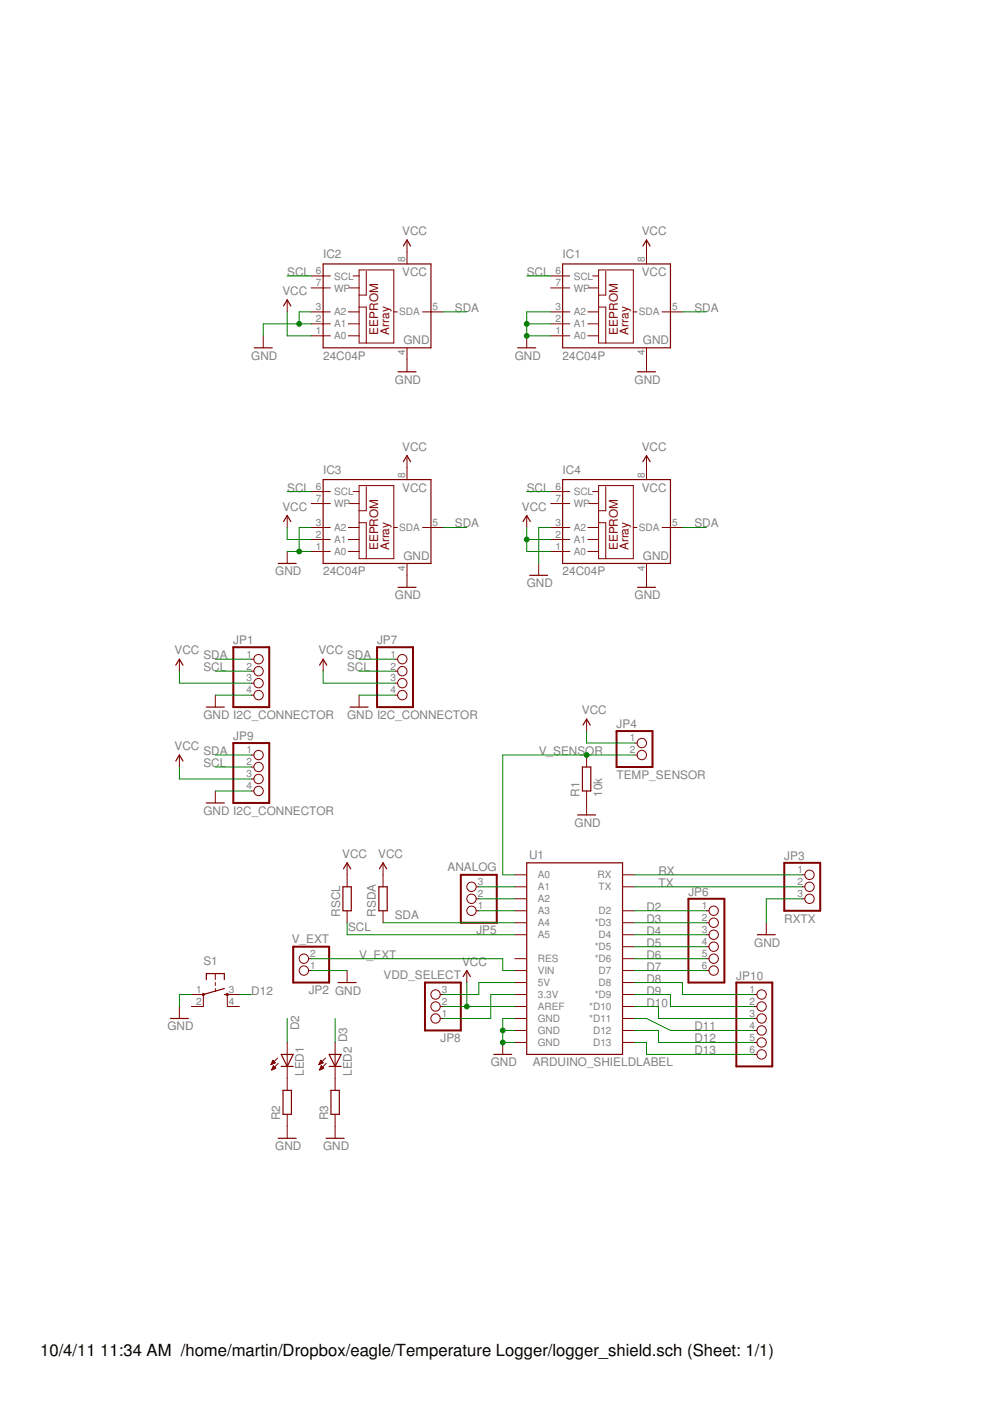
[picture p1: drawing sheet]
<svg xmlns="http://www.w3.org/2000/svg" width="210mm" height="297mm" viewBox="0 0 210 297" stroke-linecap="round" stroke-linejoin="round" font-family="sans-serif">
<g fill="#800000" stroke="#800000" stroke-width=".21">
<path d="M132 185.5h2.5z"/>
<path d="M132 188h2.5z"/>
<path d="M132 193.1h2.5z"/>
<path d="M132 195.6h2.5z"/>
<path d="M132 198.2h2.5z"/>
<path d="M132 200.7h2.5z"/>
<path d="M132 203.3h2.5z"/>
<path d="M132 205.8h2.5z"/>
<path d="M132 208.3h2.5z"/>
<path d="M132 210.9h2.5z"/>
<path d="M132 213.4h2.5z"/>
<path d="M132 215.9h2.5z"/>
<path d="M132 218.5h2.5z"/>
<path d="M132 221h2.5z"/>
<path d="M109.1 185.5h2.6z"/>
<path d="M109.1 188h2.6z"/>
<path d="M109.1 190.6h2.6z"/>
<path d="M109.1 193.1h2.6z"/>
<path d="M109.1 195.6h2.6z"/>
<path d="M109.1 198.2h2.6z"/>
<path d="M109.1 205.8h2.6z"/>
<path d="M109.1 203.3h2.6z"/>
<path d="M109.1 208.3h2.6z"/>
<path d="M109.1 213.4h2.6z"/>
<path d="M109.1 215.9h2.6z"/>
<path d="M109.1 218.5h2.6z"/>
<path d="M109.1 221h2.6z"/>
<path d="M109.1 210.9h2.6z"/>
<path d="M137.1 53.4v2.6z"/>
<path d="M137.1 73.7v2.6z"/>
<path d="M116.8 58.5h2.5z"/>
<path d="M142.2 66.1h2.5z"/>
<path d="M116.8 71.2h2.5z"/>
<path d="M116.8 68.7h2.5z"/>
<path d="M116.8 66.1h2.5z"/>
<path d="M116.8 61h2.5z"/>
<path d="M126.9 57.2h7.4z"/>
<path d="M134.3 57.2v8.9z"/>
<path d="M134.3 66.1v6.6z"/>
<path d="M128.4 72.7h5.9z"/>
<path d="M126.9 72.7h1.5z"/>
<path d="M126.9 71.2v1.5z"/>
<path d="M126.9 68.7v2.5z"/>
<path d="M126.9 66.1v2.6z"/>
<path d="M126.9 65.1v1z"/>
<path d="M126.9 62.6v2.5z"/>
<path d="M126.9 61v1.6z"/>
<path d="M126.9 58.5v2.5z"/>
<path d="M126.9 57.2v1.3z"/>
<path d="M124.6 66.1h2.3z"/>
<path d="M124.6 68.7h2.3z"/>
<path d="M124.6 71.2h2.3z"/>
<path d="M119.3 66.1h1.5z"/>
<path d="M119.3 68.7h1.5z"/>
<path d="M119.3 71.2h1.5z"/>
<path d="M119.3 58.5h1.5z"/>
<path d="M140.4 66.1h1.8z"/>
<path d="M134.3 66.1h.7z"/>
<path d="M128.4 57.5v5.1z"/>
<path d="M128.4 65.1v7.6z"/>
<path d="M119.3 61h1.5z"/>
<path d="M124.9 61h2z"/>
<path d="M126.9 62.6h1.5z"/>
<path d="M125.6 58.5h1.3z"/>
<path d="M126.9 65.1h1.5z"/>
<path d="M86.3 53.4v2.6z"/>
<path d="M86.3 73.7v2.6z"/>
<path d="M66 58.5h2.5z"/>
<path d="M91.4 66.1h2.5z"/>
<path d="M66 71.2h2.5z"/>
<path d="M66 68.7h2.5z"/>
<path d="M66 66.1h2.5z"/>
<path d="M66 61h2.5z"/>
<path d="M76.1 57.2h7.4z"/>
<path d="M83.5 57.2v8.9z"/>
<path d="M83.5 66.1v6.6z"/>
<path d="M77.7 72.7h5.8z"/>
<path d="M76.1 72.7h1.6z"/>
<path d="M76.1 71.2v1.5z"/>
<path d="M76.1 68.7v2.5z"/>
<path d="M76.1 66.1v2.6z"/>
<path d="M76.1 65.1v1z"/>
<path d="M76.1 62.6v2.5z"/>
<path d="M76.1 61v1.6z"/>
<path d="M76.1 58.5v2.5z"/>
<path d="M76.1 57.2v1.3z"/>
<path d="M73.8 66.1h2.3z"/>
<path d="M73.8 68.7h2.3z"/>
<path d="M73.8 71.2h2.3z"/>
<path d="M68.5 66.1h1.5z"/>
<path d="M68.5 68.7h1.5z"/>
<path d="M68.5 71.2h1.5z"/>
<path d="M68.5 58.5h1.5z"/>
<path d="M89.6 66.1h1.8z"/>
<path d="M83.5 66.1h.8z"/>
<path d="M77.7 57.5v5.1z"/>
<path d="M77.7 65.1v7.6z"/>
<path d="M68.5 61h1.5z"/>
<path d="M74.1 61h2z"/>
<path d="M76.1 62.6h1.6z"/>
<path d="M74.9 58.5h1.2z"/>
<path d="M76.1 65.1h1.6z"/>
<path d="M53.3 139.8h.5z"/>
<path d="M53.3 142.3h.5z"/>
<path d="M53.3 144.8h.5z"/>
<path d="M53.3 147.4h.5z"/>
<path d="M86.3 76.3v2.5z"/>
<path d="M137.1 76.3v2.5z"/>
<path d="M106.6 221v2.6z"/>
<path d="M45.7 147.4v2.5z"/>
<path d="M111.7 71.2v2.5z"/>
<path d="M55.8 71.2v2.5z"/>
<path d="M60.9 63.6v2.5z"/>
<path d="M170.1 185.5h.5z"/>
<path d="M170.1 188h.5z"/>
<path d="M170.1 190.6h.5z"/>
<path d="M134.5 157.5h.6z"/>
<path d="M134.5 160.1h.6z"/>
<path d="M162.5 195.6v2.6z"/>
<path d="M86.3 50.9v2.5z"/>
<path d="M137.1 50.9v2.5z"/>
<path d="M124.4 160.1v2.5z"/>
<path d="M124.4 167.7v2.5z"/>
<path d="M124.4 170.2v2.6z"/>
<path d="M124.4 152.5v2.5z"/>
<path d="M101 193.1h.5z"/>
<path d="M101 190.6h.5z"/>
<path d="M101 188h.5z"/>
<path d="M99 205.8v2.5z"/>
<path d="M73.6 185.5v2.5z"/>
<path d="M73.6 193.1v2.5z"/>
<path d="M81.2 185.5v2.5z"/>
<path d="M81.2 193.1v2.5z"/>
<path d="M73.6 182.9v2.6z"/>
<path d="M81.2 182.9v2.6z"/>
<path d="M93.3 215.9h.6z"/>
<path d="M93.3 213.4h.6z"/>
<path d="M93.3 210.9h.6z"/>
<path d="M86.3 99.1v2.6z"/>
<path d="M86.3 119.5v2.5z"/>
<path d="M66 104.2h2.5z"/>
<path d="M91.4 111.8h2.5z"/>
<path d="M66 116.9h2.5z"/>
<path d="M66 114.4h2.5z"/>
<path d="M66 111.8h2.5z"/>
<path d="M66 106.8h2.5z"/>
<path d="M76.1 103h7.4z"/>
<path d="M83.5 103v8.8z"/>
<path d="M83.5 111.8v6.6z"/>
<path d="M77.7 118.4h5.8z"/>
<path d="M76.1 118.4h1.6z"/>
<path d="M76.1 116.9v1.5z"/>
<path d="M76.1 114.4v2.5z"/>
<path d="M76.1 111.8v2.6z"/>
<path d="M76.1 110.8v1z"/>
<path d="M76.1 108.3v2.5z"/>
<path d="M76.1 106.8v1.5z"/>
<path d="M76.1 104.2v2.6z"/>
<path d="M76.1 103v1.2z"/>
<path d="M73.8 111.8h2.3z"/>
<path d="M73.8 114.4h2.3z"/>
<path d="M73.8 116.9h2.3z"/>
<path d="M68.5 111.8h1.5z"/>
<path d="M68.5 114.4h1.5z"/>
<path d="M68.5 116.9h1.5z"/>
<path d="M68.5 104.2h1.5z"/>
<path d="M89.6 111.8h1.8z"/>
<path d="M83.5 111.8h.8z"/>
<path d="M77.7 103.2v5.1z"/>
<path d="M77.7 110.8v7.6z"/>
<path d="M68.5 106.8h1.5z"/>
<path d="M74.1 106.8h2z"/>
<path d="M76.1 108.3h1.6z"/>
<path d="M74.9 104.2h1.2z"/>
<path d="M76.1 110.8h1.6z"/>
<path d="M86.3 122v2.5z"/>
<path d="M60.9 116.9v2.6z"/>
<path d="M60.9 109.3v2.5z"/>
<path d="M86.3 96.6v2.5z"/>
<path d="M137.1 99.1v2.6z"/>
<path d="M137.1 119.5v2.5z"/>
<path d="M116.8 104.2h2.5z"/>
<path d="M142.2 111.8h2.5z"/>
<path d="M116.8 116.9h2.5z"/>
<path d="M116.8 114.4h2.5z"/>
<path d="M116.8 111.8h2.5z"/>
<path d="M116.8 106.8h2.5z"/>
<path d="M126.9 103h7.4z"/>
<path d="M134.3 103v8.8z"/>
<path d="M134.3 111.8v6.6z"/>
<path d="M128.4 118.4h5.9z"/>
<path d="M126.9 118.4h1.5z"/>
<path d="M126.9 116.9v1.5z"/>
<path d="M126.9 114.4v2.5z"/>
<path d="M126.9 111.8v2.6z"/>
<path d="M126.9 110.8v1z"/>
<path d="M126.9 108.3v2.5z"/>
<path d="M126.9 106.8v1.5z"/>
<path d="M126.9 104.2v2.6z"/>
<path d="M126.9 103v1.2z"/>
<path d="M124.6 111.8h2.3z"/>
<path d="M124.6 114.4h2.3z"/>
<path d="M124.6 116.9h2.3z"/>
<path d="M119.3 111.8h1.5z"/>
<path d="M119.3 114.4h1.5z"/>
<path d="M119.3 116.9h1.5z"/>
<path d="M119.3 104.2h1.5z"/>
<path d="M140.4 111.8h1.8z"/>
<path d="M134.3 111.8h.7z"/>
<path d="M128.4 103.2v5.1z"/>
<path d="M128.4 110.8v7.6z"/>
<path d="M119.3 106.8h1.5z"/>
<path d="M124.9 106.8h2z"/>
<path d="M126.9 108.3h1.5z"/>
<path d="M125.6 104.2h1.3z"/>
<path d="M126.9 110.8h1.5z"/>
<path d="M137.1 122v2.5z"/>
<path d="M111.7 109.3v2.5z"/>
<path d="M137.1 96.6v2.5z"/>
<path d="M65.4 205.8h.6z"/>
<path d="M65.4 203.3h.6z"/>
<path d="M73.6 205.8v2.5z"/>
<path d="M38 139.8v2.5z"/>
<path d="M83.8 139.8h.5z"/>
<path d="M83.8 142.3h.5z"/>
<path d="M83.8 144.8h.5z"/>
<path d="M83.8 147.4h.5z"/>
<path d="M76.1 147.4v2.5z"/>
<path d="M68.5 139.8v2.5z"/>
<path d="M53.3 160.1h.5z"/>
<path d="M53.3 162.6h.5z"/>
<path d="M53.3 165.2h.5z"/>
<path d="M53.3 167.7h.5z"/>
<path d="M45.7 167.7v2.5z"/>
<path d="M38 160.1v2.5z"/>
<path d="M40.6 210.9h2.5z"/>
<path d="M48.2 210.9h2.5z"/>
<path d="M48.2 213.4h2.5z"/>
<path d="M40.6 213.4h2.5z"/>
<path d="M45.7 208.3v.7z"/>
<path d="M45.7 209.6v.6z"/>
<path d="M45.7 206.4v1.3z"/>
<path d="M48.2 210.9v2.5z"/>
<path d="M43.1 210.9v2.5z"/>
<path d="M38 213.4v2.5z"/>
<path d="M60.9 226.1v2.5z"/>
<path d="M60.9 221v2.6z"/>
<path d="M60.9 223.6v2.5z"/>
<path d="M58.9 224.3l-1.4 1.4z"/>
<path d="M59 225.5l-1.4 1.4z"/>
<path d="M57.8 224.8l-.3 .9z"/>
<path d="M57.8 224.8l.6 .5z"/>
<path d="M57.5 225.7l.9-.4z"/>
<path d="M57.5 225.6h.3z"/>
<path d="M57.6 225.4h.5z"/>
<path d="M57.6 225.3h.7z"/>
<path d="M57.7 225.2h.5z"/>
<path d="M57.7 225.1h.4z"/>
<path d="M57.8 225h.2z"/>
<path d="M58 226l-.4 .9z"/>
<path d="M58 226l.5 .5z"/>
<path d="M57.6 226.9l.9-.4z"/>
<path d="M57.6 226.8h.2z"/>
<path d="M57.7 226.6h.4z"/>
<path d="M57.7 226.5h.7z"/>
<path d="M57.8 226.4h.6z"/>
<path d="M57.8 226.3h.5z"/>
<path d="M57.9 226.2h.3z"/>
<path d="M71.1 226.1v2.5z"/>
<path d="M71.1 221v2.6z"/>
<path d="M71.1 223.6v2.5z"/>
<path d="M69 224.3l-1.4 1.4z"/>
<path d="M69.2 225.5l-1.4 1.4z"/>
<path d="M68 224.8l-.4 .9z"/>
<path d="M68 224.8l.5 .5z"/>
<path d="M67.6 225.7l.9-.4z"/>
<path d="M67.7 225.6h.3z"/>
<path d="M67.8 225.4h.5z"/>
<path d="M67.8 225.3h.7z"/>
<path d="M67.8 225.2h.6z"/>
<path d="M67.9 225.1h.3z"/>
<path d="M67.9 225h.2z"/>
<path d="M68.1 226l-.3 .9z"/>
<path d="M68.1 226l.5 .5z"/>
<path d="M67.8 226.9l.8-.4z"/>
<path d="M67.8 226.8h.2z"/>
<path d="M67.8 226.6h.5z"/>
<path d="M67.9 226.5h.6z"/>
<path d="M67.9 226.4h.7z"/>
<path d="M68 226.3h.4z"/>
<path d="M68 226.2h.3z"/>
<path d="M60.9 228.6v2.6z"/>
<path d="M60.9 236.3v2.5z"/>
<path d="M71.1 228.6v2.6z"/>
<path d="M71.1 236.3v2.5z"/>
<path d="M71.1 238.8v2.5z"/>
<path d="M60.9 238.8v2.5z"/>
<path d="M149.8 193.1h.5z"/>
<path d="M149.8 195.6h.5z"/>
<path d="M149.8 198.2h.5z"/>
<path d="M149.8 200.7h.5z"/>
<path d="M149.8 203.3h.5z"/>
<path d="M149.8 205.8h.5z"/>
<path d="M159.9 210.9h.6z"/>
<path d="M159.9 213.4h.6z"/>
<path d="M159.9 215.9h.6z"/>
<path d="M159.9 218.5h.6z"/>
<path d="M159.9 221h.6z"/>
<path d="M159.9 223.6h.6z"/>
<path d="M114.2 119.5v2.5z"/>
</g>
<g fill="#800000" stroke="#800000" stroke-width=".25">
<path d="M111.7 182.9v40.7z"/>
<path d="M111.7 182.9h20.3z"/>
<path d="M132 182.9v40.7z"/>
<path d="M111.7 223.6h20.3z"/>
<path d="M119.3 56h22.9z"/>
<path d="M142.2 56v10.1z"/>
<path d="M142.2 66.1v7.6z"/>
<path d="M119.3 73.7h22.9z"/>
<path d="M119.3 71.2v2.5z"/>
<path d="M119.3 68.7v2.5z"/>
<path d="M119.3 66.1v2.6z"/>
<path d="M119.3 61v5.1z"/>
<path d="M119.3 58.5v2.5z"/>
<path d="M119.3 56v2.5z"/>
<path d="M68.5 56h22.9z"/>
<path d="M91.4 56v10.1z"/>
<path d="M91.4 66.1v7.6z"/>
<path d="M68.5 73.7h22.9z"/>
<path d="M68.5 71.2v2.5z"/>
<path d="M68.5 68.7v2.5z"/>
<path d="M68.5 66.1v2.6z"/>
<path d="M68.5 61v5.1z"/>
<path d="M68.5 58.5v2.5z"/>
<path d="M68.5 56v2.5z"/>
<path d="M84.4 78.8h3.8z"/>
<path d="M135.2 78.8h3.8z"/>
<path d="M104.7 223.6h3.8z"/>
<path d="M43.8 149.9h3.8z"/>
<path d="M109.8 73.7h3.8z"/>
<path d="M53.9 73.7h3.8z"/>
<path d="M60.9 63.6l.8 1.3z"/>
<path d="M60.9 63.6l-.8 1.3z"/>
<path d="M160.6 198.2h3.8z"/>
<path d="M86.3 50.9l.8 1.3z"/>
<path d="M86.3 50.9l-.8 1.3z"/>
<path d="M137.1 50.9l.7 1.3z"/>
<path d="M137.1 50.9l-.8 1.3z"/>
<path d="M125.3 162.6v5.1z"/>
<path d="M123.5 162.6v5.1z"/>
<path d="M123.5 162.6h1.8z"/>
<path d="M123.5 167.7h1.8z"/>
<path d="M122.5 172.8h3.8z"/>
<path d="M124.4 152.5l.7 1.2z"/>
<path d="M124.4 152.5l-.8 1.2z"/>
<path d="M99 205.8l.7 1.2z"/>
<path d="M99 205.8l-.8 1.2z"/>
<path d="M74.5 188v5.1z"/>
<path d="M72.7 188v5.1z"/>
<path d="M72.7 188h1.8z"/>
<path d="M72.7 193.1h1.8z"/>
<path d="M82.1 188v5.1z"/>
<path d="M80.3 188v5.1z"/>
<path d="M80.3 188h1.8z"/>
<path d="M80.3 193.1h1.8z"/>
<path d="M73.6 182.9l.8 1.3z"/>
<path d="M73.6 182.9l-.8 1.3z"/>
<path d="M81.2 182.9l.8 1.3z"/>
<path d="M81.2 182.9l-.7 1.3z"/>
<path d="M68.5 101.7h22.9z"/>
<path d="M91.4 101.7v10.1z"/>
<path d="M91.4 111.8v7.7z"/>
<path d="M68.5 119.5h22.9z"/>
<path d="M68.5 116.9v2.6z"/>
<path d="M68.5 114.4v2.5z"/>
<path d="M68.5 111.8v2.6z"/>
<path d="M68.5 106.8v5z"/>
<path d="M68.5 104.2v2.6z"/>
<path d="M68.5 101.7v2.5z"/>
<path d="M84.4 124.5h3.8z"/>
<path d="M59 119.5h3.8z"/>
<path d="M60.9 109.3l.8 1.3z"/>
<path d="M60.9 109.3l-.8 1.3z"/>
<path d="M86.3 96.6l.8 1.3z"/>
<path d="M86.3 96.6l-.8 1.3z"/>
<path d="M119.3 101.7h22.9z"/>
<path d="M142.2 101.7v10.1z"/>
<path d="M142.2 111.8v7.7z"/>
<path d="M119.3 119.5h22.9z"/>
<path d="M119.3 116.9v2.6z"/>
<path d="M119.3 114.4v2.5z"/>
<path d="M119.3 111.8v2.6z"/>
<path d="M119.3 106.8v5z"/>
<path d="M119.3 104.2v2.6z"/>
<path d="M119.3 101.7v2.5z"/>
<path d="M135.2 124.5h3.8z"/>
<path d="M111.7 109.3l.7 1.3z"/>
<path d="M111.7 109.3l-.8 1.3z"/>
<path d="M137.1 96.6l.7 1.3z"/>
<path d="M137.1 96.6l-.8 1.3z"/>
<path d="M71.7 208.3h3.8z"/>
<path d="M38 139.8l.8 1.2z"/>
<path d="M38 139.8l-.7 1.2z"/>
<path d="M74.2 149.9h3.8z"/>
<path d="M68.5 139.8l.8 1.2z"/>
<path d="M68.5 139.8l-.7 1.2z"/>
<path d="M43.8 170.2h3.8z"/>
<path d="M38 160.1l.8 1.3z"/>
<path d="M38 160.1l-.7 1.3z"/>
<path d="M47.6 210.9h.6z"/>
<path d="M47.6 206.4v1.3z"/>
<path d="M43.8 206.4v1.3z"/>
<path d="M45.7 206.4h1.9z"/>
<path d="M43.8 206.4h1.9z"/>
<path d="M43.1 210.9l4.5-1.3z"/>
<path d="M36.1 215.9h3.8z"/>
<path d="M62.2 223.6l-1.3 2.5z"/>
<path d="M59.6 223.6l1.3 2.5z"/>
<path d="M60.9 226.1h1.3z"/>
<path d="M59.6 226.1h1.3z"/>
<path d="M60.9 223.6h1.3z"/>
<path d="M59.6 223.6h1.3z"/>
<path d="M72.3 223.6l-1.2 2.5z"/>
<path d="M69.8 223.6l1.3 2.5z"/>
<path d="M71.1 226.1h1.2z"/>
<path d="M69.8 226.1h1.3z"/>
<path d="M71.1 223.6h1.2z"/>
<path d="M69.8 223.6h1.3z"/>
<path d="M61.8 231.2v5.1z"/>
<path d="M60 231.2v5.1z"/>
<path d="M60 231.2h1.8z"/>
<path d="M60 236.3h1.8z"/>
<path d="M71.9 231.2v5.1z"/>
<path d="M70.2 231.2v5.1z"/>
<path d="M70.2 231.2h1.7z"/>
<path d="M70.2 236.3h1.7z"/>
<path d="M69.2 241.3h3.8z"/>
<path d="M59 241.3h3.8z"/>
<path d="M112.3 122h3.8z"/>
</g>
<g fill="none" stroke="#800000" stroke-width=".21">
<circle cx="54.8" cy="139.8" r=".99"/>
<circle cx="85.3" cy="139.8" r=".99"/>
<circle cx="54.8" cy="142.3" r=".99"/>
<circle cx="54.8" cy="144.8" r=".99"/>
<circle cx="54.8" cy="147.4" r=".99"/>
<circle cx="85.3" cy="144.8" r=".99"/>
<circle cx="85.3" cy="147.4" r=".99"/>
<circle cx="85.3" cy="142.3" r=".99"/>
<circle cx="136.1" cy="157.5" r=".99"/>
<circle cx="54.8" cy="160.1" r=".99"/>
<circle cx="54.8" cy="165.2" r=".99"/>
<circle cx="54.8" cy="167.7" r=".99"/>
<circle cx="54.8" cy="162.6" r=".99"/>
<circle cx="136.1" cy="160.1" r=".99"/>
<circle cx="100" cy="188" r=".99"/>
<circle cx="100" cy="190.6" r=".99"/>
<circle cx="100" cy="193.1" r=".99"/>
<circle cx="151.3" cy="193.1" r=".99"/>
<circle cx="151.3" cy="195.6" r=".99"/>
<circle cx="151.3" cy="198.2" r=".99"/>
<circle cx="171.6" cy="190.6" r=".99"/>
<circle cx="171.6" cy="188" r=".99"/>
<circle cx="171.6" cy="185.5" r=".99"/>
<circle cx="64.4" cy="203.3" r=".99"/>
<circle cx="64.4" cy="205.8" r=".99"/>
<circle cx="92.3" cy="213.4" r=".99"/>
<circle cx="92.3" cy="215.9" r=".99"/>
<circle cx="92.3" cy="210.9" r=".99"/>
<circle cx="151.3" cy="203.3" r=".99"/>
<circle cx="151.3" cy="200.7" r=".99"/>
<circle cx="151.3" cy="205.8" r=".99"/>
<circle cx="161.5" cy="218.5" r=".99"/>
<circle cx="161.5" cy="213.4" r=".99"/>
<circle cx="161.5" cy="215.9" r=".99"/>
<circle cx="161.5" cy="210.9" r=".99"/>
<circle cx="161.5" cy="223.6" r=".99"/>
<circle cx="161.5" cy="221" r=".99"/>
</g>
<g fill="#800000" stroke="#800000" stroke-width=".42">
<path d="M49.5 149.9h7.6z"/>
<path d="M57.1 137.2v12.7z"/>
<path d="M49.5 137.2h7.6z"/>
<path d="M49.5 137.2v12.7z"/>
<path d="M166.3 193.1h7.6z"/>
<path d="M173.9 182.9v10.2z"/>
<path d="M166.3 182.9h7.6z"/>
<path d="M166.3 182.9v10.2z"/>
<path d="M130.7 162.6h7.6z"/>
<path d="M138.3 155v7.6z"/>
<path d="M130.7 155h7.6z"/>
<path d="M130.7 155v7.6z"/>
<path d="M97.7 185.5h7.6z"/>
<path d="M97.7 185.5v10.1z"/>
<path d="M97.7 195.6h7.6z"/>
<path d="M105.3 185.5v10.1z"/>
<path d="M90.1 208.3h7.6z"/>
<path d="M90.1 208.3v10.2z"/>
<path d="M90.1 218.5h7.6z"/>
<path d="M97.7 208.3v10.2z"/>
<path d="M62.2 200.7h7.6z"/>
<path d="M62.2 200.7v7.6z"/>
<path d="M62.2 208.3h7.6z"/>
<path d="M69.8 200.7v7.6z"/>
<path d="M79.9 149.9h7.7z"/>
<path d="M87.6 137.2v12.7z"/>
<path d="M79.9 137.2h7.7z"/>
<path d="M79.9 137.2v12.7z"/>
<path d="M49.5 170.2h7.6z"/>
<path d="M57.1 157.5v12.7z"/>
<path d="M49.5 157.5h7.6z"/>
<path d="M49.5 157.5v12.7z"/>
<path d="M146 208.3h7.6z"/>
<path d="M153.6 190.6v17.7z"/>
<path d="M146 190.6h7.6z"/>
<path d="M146 190.6v17.7z"/>
<path d="M156.1 226.1h7.6z"/>
<path d="M163.7 208.3v17.8z"/>
<path d="M156.1 208.3h7.6z"/>
<path d="M156.1 208.3v17.8z"/>
</g>
<g fill="none" stroke="#800000" stroke-width=".42">
<circle cx="43.1" cy="210.9" r=".13"/>
<circle cx="48.2" cy="210.9" r=".13"/>
</g>
<g fill="#008000" stroke="#008000" stroke-width=".21">
<path d="M93.9 111.8h5.1z"/>
<path d="M144.7 111.8h5.1z"/>
<path d="M93.9 66.1h5.1z"/>
<path d="M144.7 66.1h5.1z"/>
<path d="M81.2 195.6h27.9z"/>
<path d="M45.7 139.8h7.6z"/>
<path d="M76.1 139.8h7.7z"/>
<path d="M45.7 160.1h7.6z"/>
<path d="M60.9 104.2h5.1z"/>
<path d="M111.7 104.2h5.1z"/>
<path d="M60.9 58.5h5.1z"/>
<path d="M111.7 58.5h5.1z"/>
<path d="M73.6 195.6v2.6z"/>
<path d="M73.6 198.2h35.5z"/>
<path d="M45.7 142.3h7.6z"/>
<path d="M76.1 142.3h7.7z"/>
<path d="M45.7 162.6h7.6z"/>
<path d="M111.7 71.2h5.1z"/>
<path d="M111.7 68.7v2.5z"/>
<path d="M111.7 66.1v2.6z"/>
<path d="M111.7 66.1h5.1z"/>
<path d="M111.7 68.7h5.1z"/>
<path d="M106.6 221h2.5z"/>
<path d="M106.6 218.5v2.5z"/>
<path d="M106.6 218.5h2.5z"/>
<path d="M106.6 215.9v2.6z"/>
<path d="M106.6 215.9h2.5z"/>
<path d="M45.7 147.4h7.6z"/>
<path d="M162.5 190.6h7.6z"/>
<path d="M162.5 190.6v5z"/>
<path d="M60.9 116.9h2.5z"/>
<path d="M63.4 116.9h2.6z"/>
<path d="M63.4 111.8v5.1z"/>
<path d="M63.4 111.8h2.6z"/>
<path d="M66 205.8h7.6z"/>
<path d="M76.1 147.4h7.7z"/>
<path d="M45.7 167.7h7.6z"/>
<path d="M63.4 68.7h2.6z"/>
<path d="M55.8 68.7h7.6z"/>
<path d="M55.8 68.7v2.5z"/>
<path d="M63.4 66.1h2.6z"/>
<path d="M63.4 66.1v2.6z"/>
<path d="M114.2 111.8h2.6z"/>
<path d="M114.2 111.8v7.7z"/>
<path d="M38 210.9h2.6z"/>
<path d="M38 210.9v2.5z"/>
<path d="M60.9 66.1v5.1z"/>
<path d="M60.9 71.2h5.1z"/>
<path d="M124.4 155v2.5z"/>
<path d="M124.4 157.5h10.1z"/>
<path d="M99 213.4h10.1z"/>
<path d="M99 208.3v5.1z"/>
<path d="M93.9 213.4h5.1z"/>
<path d="M60.9 111.8v2.6z"/>
<path d="M60.9 114.4h5.1z"/>
<path d="M111.7 111.8v2.6z"/>
<path d="M111.7 114.4h5.1z"/>
<path d="M111.7 114.4v2.5z"/>
<path d="M111.7 116.9h5.1z"/>
<path d="M38 144.8h15.3z"/>
<path d="M38 142.3v2.5z"/>
<path d="M68.5 144.8h15.3z"/>
<path d="M68.5 142.3v2.5z"/>
<path d="M38 165.2h15.3z"/>
<path d="M38 162.6v2.6z"/>
<path d="M134.5 188h35.6z"/>
<path d="M134.5 185.5h35.6z"/>
<path d="M124.4 160.1h10.1z"/>
<path d="M106.6 160.1h17.8z"/>
<path d="M106.6 160.1v25.4z"/>
<path d="M106.6 185.5h2.5z"/>
<path d="M50.7 210.9h2.6z"/>
<path d="M134.5 218.5h5.1z"/>
<path d="M139.6 218.5v2.5z"/>
<path d="M139.6 221h20.3z"/>
<path d="M134.5 205.8h15.3z"/>
<path d="M134.5 203.3h15.3z"/>
<path d="M134.5 200.7h15.3z"/>
<path d="M134.5 195.6h15.3z"/>
<path d="M71.1 215.9v5.1z"/>
<path d="M134.5 193.1h15.3z"/>
<path d="M60.9 215.9v5.1z"/>
<path d="M134.5 198.2h15.3z"/>
<path d="M101.5 188h7.6z"/>
<path d="M101.5 190.6h7.6z"/>
<path d="M101.5 193.1h7.6z"/>
<path d="M101.5 208.3h7.6z"/>
<path d="M101.5 208.3v2.6z"/>
<path d="M93.9 210.9h7.6z"/>
<path d="M104.1 210.9h5z"/>
<path d="M104.1 210.9v5z"/>
<path d="M93.9 215.9h10.2z"/>
<path d="M66 203.3h40.6z"/>
<path d="M106.6 203.3v2.5z"/>
<path d="M106.6 205.8h2.5z"/>
<path d="M134.5 208.3h10.2z"/>
<path d="M144.7 208.3v2.6z"/>
<path d="M144.7 210.9h15.2z"/>
<path d="M134.5 210.9h7.7z"/>
<path d="M142.2 210.9v2.5z"/>
<path d="M142.2 213.4h17.7z"/>
<path d="M134.5 213.4h5.1z"/>
<path d="M139.6 213.4v2.5z"/>
<path d="M139.6 215.9h20.3z"/>
<path d="M134.5 215.9h2.6z"/>
<path d="M137.1 215.9l5.1 2.6z"/>
<path d="M142.2 218.5h17.7z"/>
<path d="M134.5 221h2.6z"/>
<path d="M137.1 221v2.6z"/>
<path d="M137.1 223.6h22.8z"/>
<circle cx="111.7" cy="71.2" r=".51"/>
<circle cx="111.7" cy="68.7" r=".51"/>
<circle cx="106.6" cy="221" r=".51"/>
<circle cx="106.6" cy="218.5" r=".51"/>
<circle cx="63.4" cy="116.9" r=".51"/>
<circle cx="63.4" cy="68.7" r=".51"/>
<circle cx="99" cy="213.4" r=".51"/>
<circle cx="111.7" cy="114.4" r=".51"/>
<circle cx="124.4" cy="160.1" r=".51"/>
</g>
<g font-size="3.5">
<text x="8.5" y="287.5">10/4/11</text>
<text x="21.3" y="287.5">11:34 AM /home/martin/Dropbox/eagle/Temperature Logger/logger_shield.sch (Sheet: 1/1)</text>
</g>
<g font-size="2.5" fill="#808080">
<text x="85.3" y="49.9">VCC</text>
<text x="136.1" y="49.9">VCC</text>
<text x="60.9" y="58.5">SCL</text>
<text x="68.5" y="54.7">IC2</text>
<text x="85.3" y="58.5">VCC</text>
<text x="111.7" y="58.5">SCL</text>
<text x="119.3" y="54.7">IC1</text>
<text x="136.1" y="58.5">VCC</text>
<text x="59.9" y="62.6">VCC</text>
<text x="96.4" y="66.1">SDA</text>
<text x="147.2" y="66.1">SDA</text>
<text x="53.3" y="76.3">GND</text>
<text x="68.5" y="76.3">24C04P</text>
<text x="85.5" y="73">GND</text>
<text x="109.1" y="76.3">GND</text>
<text x="119.3" y="76.3">24C04P</text>
<text x="136.3" y="73">GND</text>
<text x="83.7" y="81.4">GND</text>
<text x="134.5" y="81.4">GND</text>
<text x="85.3" y="95.6">VCC</text>
<text x="136.1" y="95.6">VCC</text>
<text x="68.5" y="100.4">IC3</text>
<text x="119.3" y="100.4">IC4</text>
<text x="60.9" y="104.2">SCL</text>
<text x="85.3" y="104.2">VCC</text>
<text x="111.7" y="104.2">SCL</text>
<text x="136.1" y="104.2">VCC</text>
<text x="59.9" y="108.3">VCC</text>
<text x="96.4" y="111.8">SDA</text>
<text x="110.7" y="108.3">VCC</text>
<text x="147.2" y="111.8">SDA</text>
<text x="85.5" y="118.7">GND</text>
<text x="136.3" y="118.7">GND</text>
<text x="58.4" y="122">GND</text>
<text x="68.5" y="122">24C04P</text>
<text x="111.7" y="124.5">GND</text>
<text x="119.3" y="122">24C04P</text>
<text x="83.7" y="127.1">GND</text>
<text x="134.5" y="127.1">GND</text>
<text x="49.5" y="136.6">JP1</text>
<text x="79.9" y="136.6">JP7</text>
<text x="37" y="138.8">VCC</text>
<text x="43.1" y="139.8">SDA</text>
<text x="43.1" y="142.3">SCL</text>
<text x="67.5" y="138.8">VCC</text>
<text x="73.6" y="139.8">SDA</text>
<text x="73.6" y="142.3">SCL</text>
<text x="43.1" y="152.5">GND I2C_CONNECTOR</text>
<text x="73.6" y="152.5">GND I2C_CONNECTOR</text>
<text x="123.4" y="151.4">VCC</text>
<text x="130.7" y="154.4">JP4</text>
<text x="37" y="159.1">VCC</text>
<text x="43.1" y="160.1">SDA</text>
<text x="49.5" y="156.9">JP9</text>
<text x="114.2" y="160.1">V_SENSOR</text>
<text x="43.1" y="162.6">SCL</text>
<text x="130.7" y="165.2">TEMP_SENSOR</text>
<text x="43.1" y="172.8">GND I2C_CONNECTOR</text>
<text x="122.9" y="169" transform="rotate(-90 122.9 169)">R1</text>
<text x="127.7" y="169" transform="rotate(-90 127.7 169)">10k</text>
<text x="121.8" y="175.3">GND</text>
<text x="72.6" y="181.9">VCC</text>
<text x="80.2" y="181.9">VCC</text>
<text x="94.9" y="184.7">ANALOG</text>
<text x="112.2" y="182.2">U1</text>
<text x="139.6" y="185.5">RX</text>
<text x="166.3" y="182.3">JP3</text>
<text x="139.6" y="188">TX</text>
<text x="146" y="189.9">JP6</text>
<text x="72.1" y="194.4" transform="rotate(-90 72.1 194.4)">RSCL</text>
<text x="73.8" y="197.4">SCL</text>
<text x="79.7" y="194.4" transform="rotate(-90 79.7 194.4)">RSDA</text>
<text x="83.7" y="194.9">SDA</text>
<text x="137.1" y="195.6">D3</text>
<text x="137.1" y="193.1">D2</text>
<text x="166.3" y="195.6">RXTX</text>
<text x="61.8" y="199.9">V_EXT</text>
<text x="76.1" y="203.2">V_EXT</text>
<text x="101" y="198">JP5</text>
<text x="137.1" y="203.2">D6</text>
<text x="137.1" y="200.7">D5</text>
<text x="137.1" y="198.2">D4</text>
<text x="159.9" y="200.7">GND</text>
<text x="43.1" y="204.5">S1</text>
<text x="81.3" y="207.6">VDD_SELECT</text>
<text x="98" y="204.8">VCC</text>
<text x="137.1" y="205.8">D7</text>
<text x="137.1" y="208.3">D8</text>
<text x="156.1" y="207.7">JP10</text>
<text x="53.3" y="210.9">D12</text>
<text x="65.5" y="210.7">JP2 GND</text>
<text x="137.1" y="210.9">D9</text>
<text x="137.1" y="213.4">D1</text>
<text x="140.3" y="213.4">0</text>
<text x="35.5" y="218.5">GND</text>
<text x="63.4" y="218.5" transform="rotate(-90 63.4 218.5)">D2</text>
<text x="73.6" y="221" transform="rotate(-90 73.6 221)">D3</text>
<text x="93.4" y="220.9">JP8</text>
<text x="147.2" y="221">D12</text>
<text x="147.2" y="218.5">D11</text>
<text x="104.1" y="226.1">GND</text>
<text x="112.9" y="226.1">ARDUINO_SHIELDLABEL</text>
<text x="147.2" y="223.6">D13</text>
<text x="64.4" y="228.1" transform="rotate(-90 64.4 228.1)">LED1</text>
<text x="74.6" y="228.1" transform="rotate(-90 74.6 228.1)">LED2</text>
<text x="59.4" y="237.5" transform="rotate(-90 59.4 237.5)">R2</text>
<text x="69.6" y="237.5" transform="rotate(-90 69.6 237.5)">R3</text>
<text x="58.4" y="243.9">GND</text>
<text x="68.5" y="243.9">GND</text>
</g>
<g font-size="2.5" fill="#800000">
<text x="80.2" y="71" transform="rotate(-90 80.2 71)">EEPROM</text>
<text x="82.5" y="71" transform="rotate(-90 82.5 71)">Array</text>
<text x="131" y="71" transform="rotate(-90 131 71)">EEPROM</text>
<text x="133.3" y="71" transform="rotate(-90 133.3 71)">Array</text>
<text x="80.2" y="116.7" transform="rotate(-90 80.2 116.7)">EEPROM</text>
<text x="82.5" y="116.7" transform="rotate(-90 82.5 116.7)">Array</text>
<text x="131" y="116.7" transform="rotate(-90 131 116.7)">EEPROM</text>
<text x="133.3" y="116.7" transform="rotate(-90 133.3 116.7)">Array</text>
</g>
<g font-size="2.1" fill="#808080">
<text x="67" y="58.2">6</text>
<text x="70.8" y="59.3">SCL</text>
<text x="85.9" y="55.6" transform="rotate(-90 85.9 55.6)">8</text>
<text x="117.8" y="58.2">6</text>
<text x="121.6" y="59.3">SCL</text>
<text x="136.7" y="55.6" transform="rotate(-90 136.7 55.6)">8</text>
<text x="67" y="65.8">3</text>
<text x="67" y="60.7">7</text>
<text x="70.8" y="61.8">WP</text>
<text x="91.7" y="65.8">5</text>
<text x="117.8" y="65.8">3</text>
<text x="117.8" y="60.7">7</text>
<text x="121.6" y="61.8">WP</text>
<text x="142.5" y="65.8">5</text>
<text x="67" y="70.8">1</text>
<text x="67" y="68.3">2</text>
<text x="70.8" y="72">A0</text>
<text x="70.8" y="69.4">A1</text>
<text x="70.8" y="66.9">A2</text>
<text x="84.6" y="66.9">SDA</text>
<text x="117.8" y="70.8">1</text>
<text x="117.8" y="68.3">2</text>
<text x="121.6" y="72">A0</text>
<text x="121.6" y="69.4">A1</text>
<text x="121.6" y="66.9">A2</text>
<text x="135.4" y="66.9">SDA</text>
<text x="85.9" y="75.3" transform="rotate(-90 85.9 75.3)">4</text>
<text x="136.7" y="75.3" transform="rotate(-90 136.7 75.3)">4</text>
<text x="85.9" y="101.3" transform="rotate(-90 85.9 101.3)">8</text>
<text x="136.7" y="101.3" transform="rotate(-90 136.7 101.3)">8</text>
<text x="67" y="103.9">6</text>
<text x="67" y="106.4">7</text>
<text x="70.8" y="105">SCL</text>
<text x="70.8" y="107.5">WP</text>
<text x="117.8" y="103.9">6</text>
<text x="117.8" y="106.4">7</text>
<text x="121.6" y="105">SCL</text>
<text x="121.6" y="107.5">WP</text>
<text x="67" y="111.5">3</text>
<text x="70.8" y="112.6">A2</text>
<text x="84.6" y="112.6">SDA</text>
<text x="91.7" y="111.5">5</text>
<text x="117.8" y="111.5">3</text>
<text x="121.6" y="112.6">A2</text>
<text x="135.4" y="112.6">SDA</text>
<text x="142.5" y="111.5">5</text>
<text x="67" y="116.6">1</text>
<text x="67" y="114">2</text>
<text x="70.8" y="117.7">A0</text>
<text x="70.8" y="115.1">A1</text>
<text x="117.8" y="116.6">1</text>
<text x="117.8" y="114">2</text>
<text x="121.6" y="117.7">A0</text>
<text x="121.6" y="115.1">A1</text>
<text x="85.9" y="121" transform="rotate(-90 85.9 121)">4</text>
<text x="136.7" y="121" transform="rotate(-90 136.7 121)">4</text>
<text x="52.3" y="139.4">1</text>
<text x="52.3" y="142">2</text>
<text x="82.8" y="139.4">1</text>
<text x="82.8" y="142">2</text>
<text x="52.3" y="144.5">3</text>
<text x="52.3" y="147">4</text>
<text x="82.8" y="144.5">3</text>
<text x="82.8" y="147">4</text>
<text x="52.3" y="159.7">1</text>
<text x="133.6" y="157.2">1</text>
<text x="133.6" y="159.7">2</text>
<text x="52.3" y="162.3">2</text>
<text x="52.3" y="164.8">3</text>
<text x="52.3" y="167.3">4</text>
<text x="169.1" y="185.1">1</text>
<text x="101.3" y="190.2">2</text>
<text x="101.3" y="187.7">3</text>
<text x="114" y="186.2">A0</text>
<text x="114" y="188.8">A1</text>
<text x="114" y="191.3">A2</text>
<text x="126.7" y="186.2">RX</text>
<text x="126.9" y="188.8">TX</text>
<text x="169.1" y="187.7">2</text>
<text x="169.1" y="190.2">3</text>
<text x="101.3" y="192.7">1</text>
<text x="114" y="193.9">A3</text>
<text x="114" y="196.4">A4</text>
<text x="126.1" y="196.4">*D3</text>
<text x="126.9" y="193.9">D2</text>
<text x="148.8" y="192.7">1</text>
<text x="148.8" y="195.3">2</text>
<text x="148.8" y="197.8">3</text>
<text x="65.8" y="202.9">2</text>
<text x="114" y="198.9">A5</text>
<text x="126.1" y="201.5">*D5</text>
<text x="126.9" y="198.9">D4</text>
<text x="148.8" y="200.4">4</text>
<text x="148.8" y="202.9">5</text>
<text x="65.8" y="205.4">1</text>
<text x="114" y="206.6">VIN</text>
<text x="114" y="204">RES</text>
<text x="114" y="209.1">5V</text>
<text x="126.1" y="204">*D6</text>
<text x="126.9" y="206.6">D7</text>
<text x="126.9" y="209.1">D8</text>
<text x="148.8" y="205.4">6</text>
<text x="41.6" y="210.5">1</text>
<text x="41.6" y="213">2</text>
<text x="48.6" y="210.5">3</text>
<text x="48.6" y="213">4</text>
<text x="93.7" y="215.6">1</text>
<text x="93.7" y="213">2</text>
<text x="93.7" y="210.5">3</text>
<text x="114" y="214.2">AREF</text>
<text x="114" y="211.6">3.3V</text>
<text x="124.9" y="214.2">*D10</text>
<text x="126.1" y="211.6">*D9</text>
<text x="158.9" y="210.5">1</text>
<text x="158.9" y="213">2</text>
<text x="158.9" y="215.6">3</text>
<text x="114" y="216.7">GND</text>
<text x="114" y="219.2">GND</text>
<text x="114" y="221.8">GND</text>
<text x="124.9" y="216.7">*D11</text>
<text x="125.7" y="219.2">D12</text>
<text x="125.7" y="221.8">D13</text>
<text x="158.9" y="218.1">4</text>
<text x="158.9" y="220.7">5</text>
<text x="158.9" y="223.2">6</text>
</g>
</svg>
